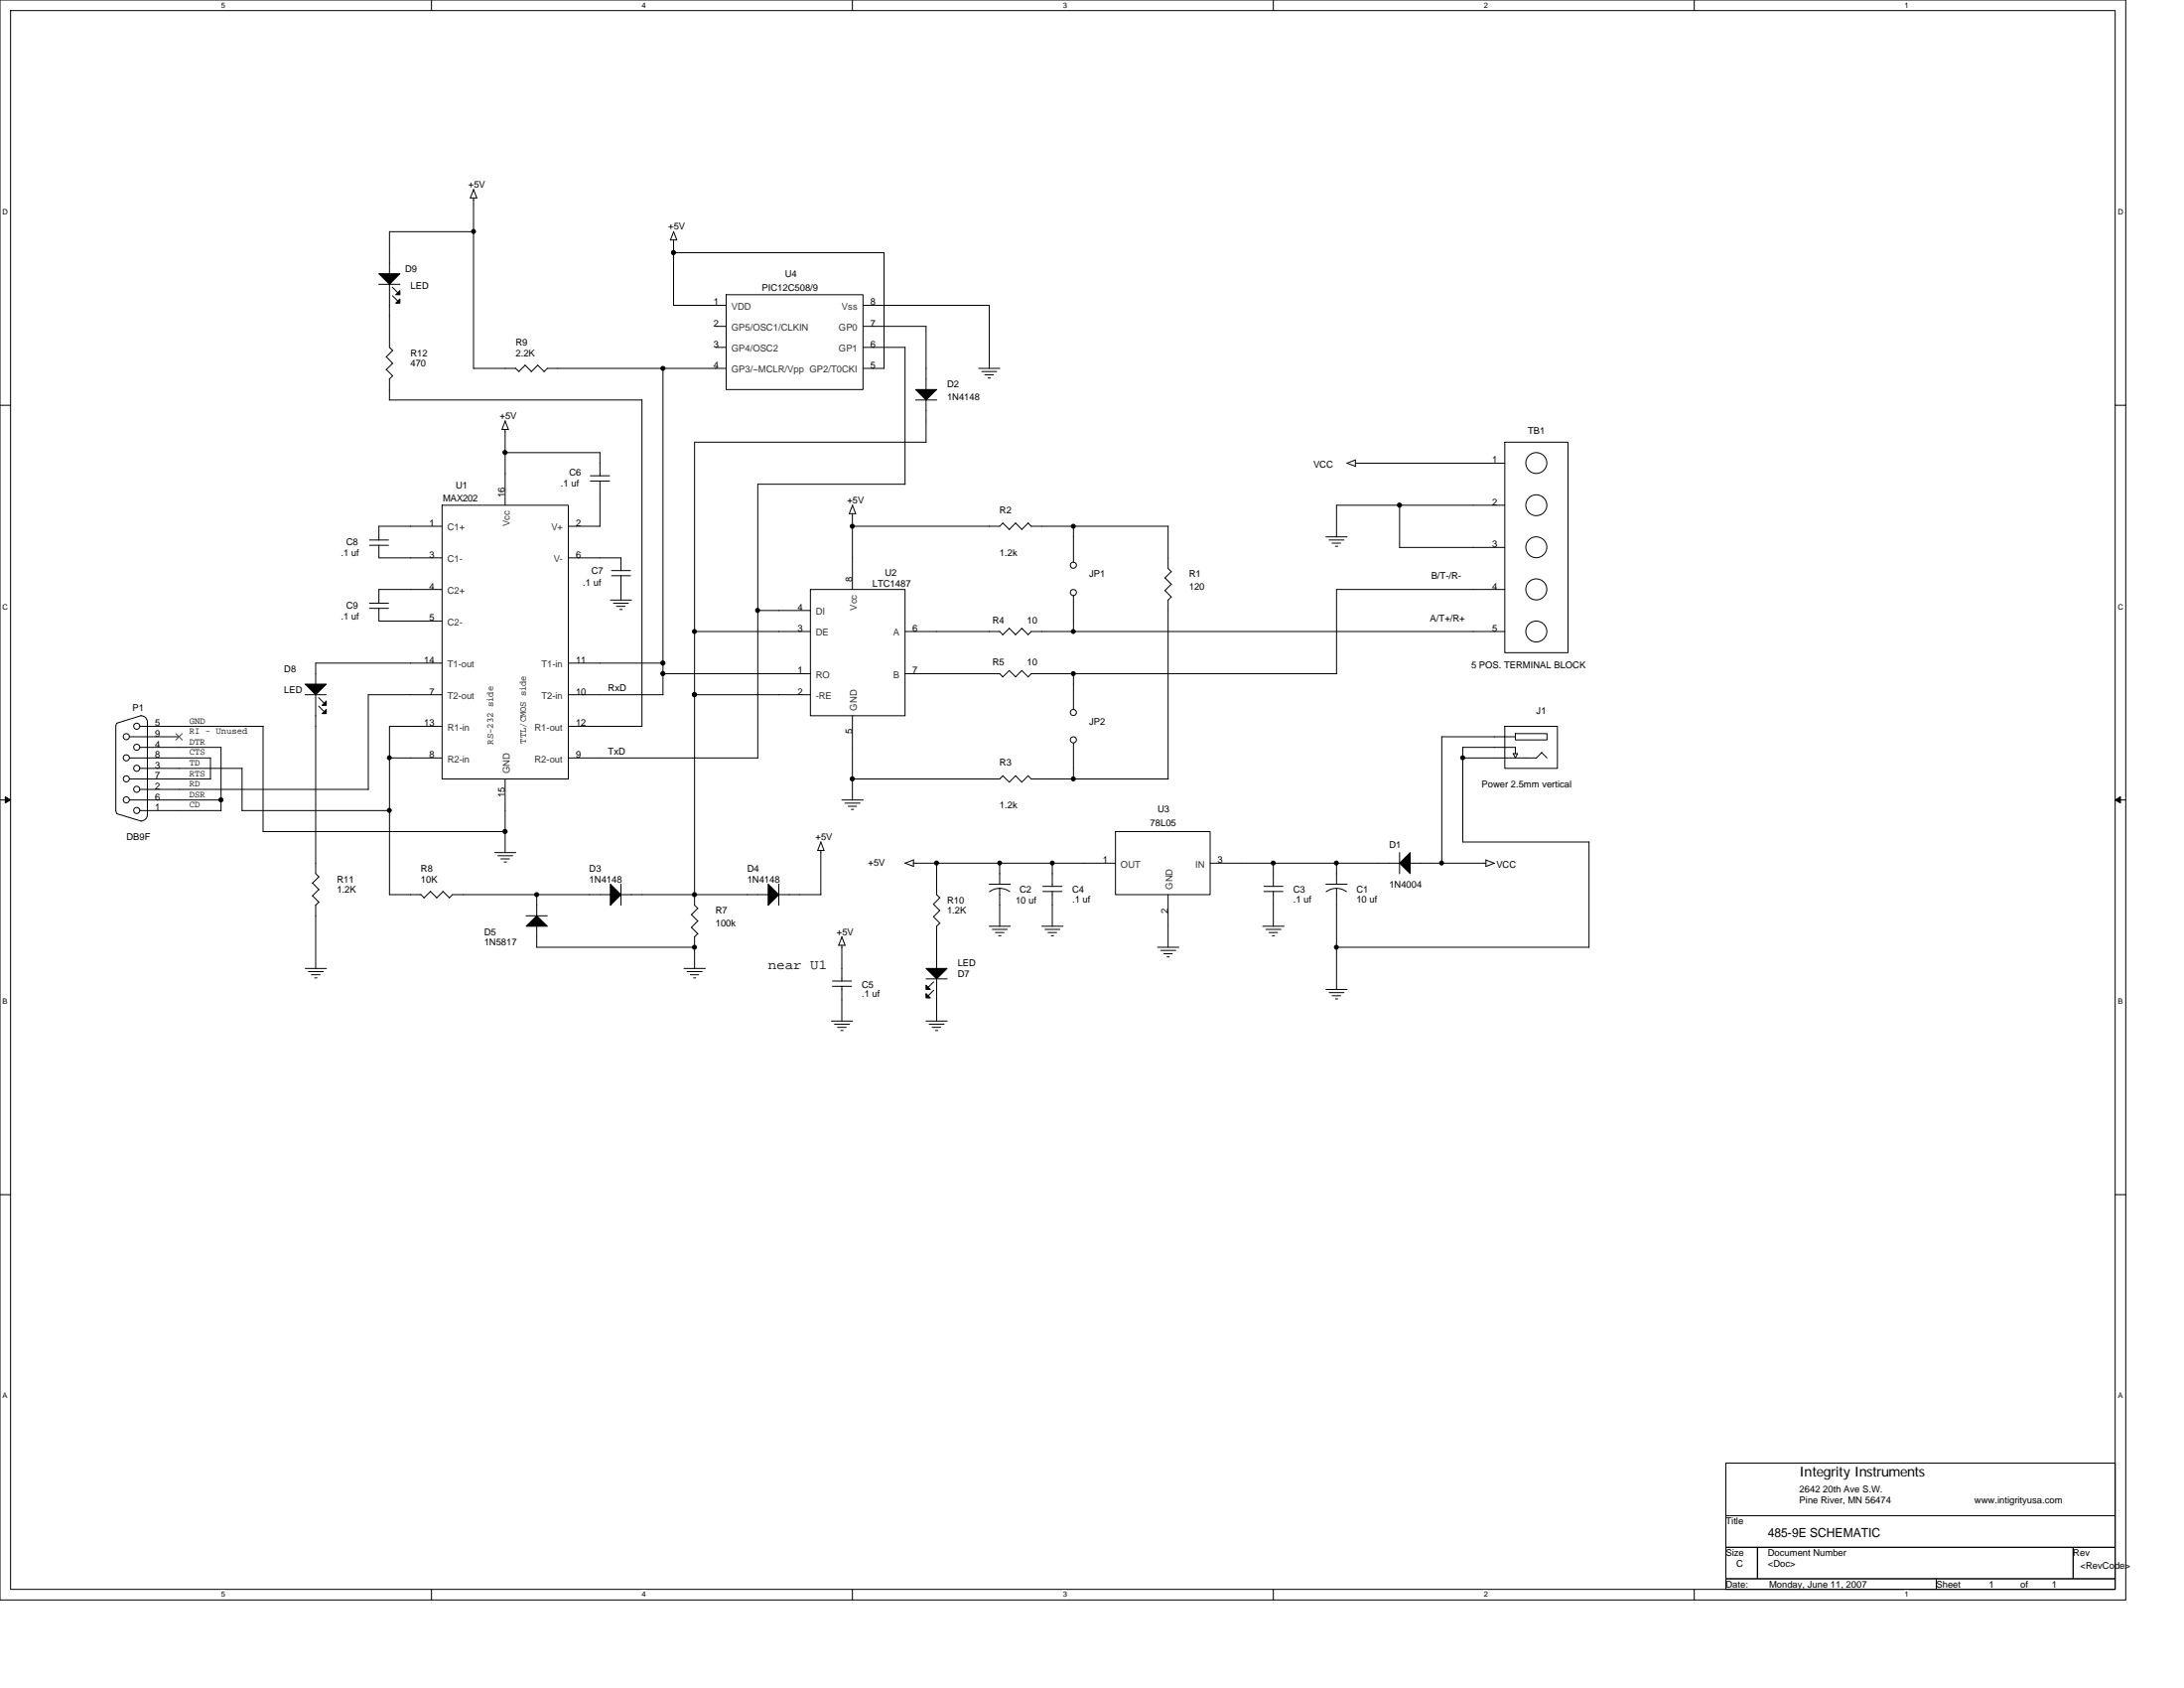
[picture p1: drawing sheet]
<svg xmlns="http://www.w3.org/2000/svg" width="279mm" height="216mm" viewBox="0 0 279 216" stroke-linecap="round" stroke-linejoin="round" font-family="sans-serif">
<path d="M0 0h271.9v204.6h-271.9zM1.4 1.4h269.2v201.9h-269.2z" fill="none" stroke="#000" stroke-width=".13"/>
<g fill="#fff">
<path d="M28.3 .1h.5v1.1h-.5z"/>
<path d="M28.3 203.4h.5v1.1h-.5z"/>
</g>
<path d="M55.2 0v1.4M55.2 203.3v1.3" fill="none" stroke="#000" stroke-width=".13"/>
<g fill="#fff">
<path d="M82.1 .1h.6v1.1h-.6z"/>
<path d="M82.1 203.4h.6v1.1h-.6z"/>
</g>
<path d="M109.1 0v1.4M109.1 203.3v1.3" fill="none" stroke="#000" stroke-width=".13"/>
<g fill="#fff">
<path d="M136 .1h.5v1.1h-.5z"/>
<path d="M136 203.4h.5v1.1h-.5z"/>
</g>
<path d="M162.9 0v1.4M162.9 203.3v1.3" fill="none" stroke="#000" stroke-width=".13"/>
<g fill="#fff">
<path d="M189.8 .1h.6v1.1h-.6z"/>
<path d="M189.8 203.4h.6v1.1h-.6z"/>
</g>
<path d="M216.7 0v1.4M216.7 203.3v1.3" fill="none" stroke="#000" stroke-width=".13"/>
<g fill="#fff">
<path d="M243.7 .1h.5v1.1h-.5z"/>
<path d="M243.7 203.4h.5v1.1h-.5z"/>
<path d="M.3 26.6h.7v1h-.7z"/>
<path d="M270.9 26.6h.7v1h-.7z"/>
<path d="M.3 77.1h.7v1h-.7z"/>
<path d="M270.9 77.1h.7v1h-.7z"/>
</g>
<path d="M0 51.8h1.4M270.6 51.8h1.3" fill="none" stroke="#000" stroke-width=".13"/>
<g fill="#fff">
<path d="M.3 127.6h.7v1h-.7z"/>
<path d="M270.9 127.6h.7v1h-.7z"/>
</g>
<path d="M0 102.3h1.4M270.6 102.3h1.3" fill="none" stroke="#000" stroke-width=".13"/>
<path d="M.7 101.9l.7 .4-.7 .4zM270.6 102.3l.7-.4v.8z" fill="#000" stroke="#000" stroke-width=".13"/>
<g fill="#fff">
<path d="M.3 178h.7v1.1h-.7z"/>
<path d="M270.9 178h.7v1.1h-.7z"/>
</g>
<g fill="none" stroke="#000" stroke-width=".13">
<path d="M48.5 36.4h2.7M49.8 36.4v8l.4 .5M50.2 36.7l.7 .7M50.2 37.8l.7 .7M60.6 24.2l.4 1.1M60.6 25.3v21.8M60.6 29.6h-10.8v5.4M60.6 24.2l-.4 1.1h.8M86.1 32.3h27M86.2 39.1h6.7M86.2 30.7v8.4M86.2 29.6l-.5 1.1h.9l-.4-1.1"/>
<path d="M92.9 37.7h17.5v12.1h-17.5zM113.1 32.3v14.8M126.6 39.1v8M126.6 39.1h-16.2M49.4 45.6l.8 .9M49.4 47.3l.8 .8M50.2 44.8l-.8 .9M50.2 46.5l-.8 .8M50.2 48.1l-.4 .4v2.7h32.3v41.7h-9.4M60.6 47.1h5.4M64.2 54.9h.8M64.6 57.9h12.2"/>
<path d="M64.6 53.8l.4 1.1M64.6 54.9v9.7M64.6 53.8l-.4 1.1M66 47.1l.4 .4M67.2 46.7l.8 .8 .8-.8M67.2 46.7l-.8 .8M68.8 46.7l.8 .8M76.8 57.9v3M84.8 47.1v41.8M91.5 41.7h1.4M91.5 44.4h1.4M92.9 47.1h-22.9l-.4 .4"/>
<path d="M110.4 44.4h5.4v17.6l-18.9-.1v35.1M113.1 47.1h-2.7M117.1 51.2h2.7M118.5 41.7v8.1M118.5 51.2v5.4M118.5 41.7h-8.1M118.5 56.6h-29.6v59.2l.4 .4M125.2 47.1h2.7M125.6 47.5h1.9M126 47.9h1.1M126.4 48.3h.3M173.4 58.8v.9l-1.1-.5"/>
<path d="M173.4 58.8l-1.1 .4M192.5 59.2h-19.1M192.5 56.6h8.1v26.9h-8.1zM47.3 77.2h2.4M47.3 77.8h2.4M47.3 69.1h2.4M47.3 69.7h2.4M48.5 77.8v1.6h8.1M48.5 69.7v1.7h8.1M56.6 67.3h-8.1v1.8M56.6 75.4h-8.1v1.8M56.6 64.6h16.1v35h-16.1z"/>
<path d="M72.7 67.3h4.1M75.5 61.5h2.5M75.5 60.9h2.5M76.8 61.5v5.8M78.1 76.8h2.7M78.2 73.6h2.5M78.2 73h2.5M78.5 77.2h1.9M78.9 77.6h1.1M79.3 78h.3M79.4 71.4v1.6M79.4 73.6v3.2"/>
<path d="M79.5 71.4h-6.8M96.9 78.1h6.8M103.7 75.4h12.1v16.1h-12.1zM108.6 65.7h.9M108.6 65.7l.5-1.1 .4 1.1M109.1 65.7v9.7M129.9 66.9l.8 .8M129.9 66.9l-.8 .8-.8-.8-.4 .4h-18.8M131.9 67.3h17.5v5.4l.5 .4M132 67.3l-.4-.4-.9 .8M137.3 67.3v4.6M137.3 76.2v4.6"/>
<path d="M149 73.9l.9 .8M149 75.5l.9 .9M149.4 76.8v22.9M149.8 73.1l-.8 .8M149.8 74.7l-.8 .8M149.8 76.3l-.4 .5M169.6 68.7h2.7M170 69.1h1.9M170.4 69.5h1.1M170.8 69.9h.3M179 64.6v5.4M179 70h13.5"/>
<path d="M192.5 64.6h-21.5v4.1M192.5 75.4h-21.5v10.8M16.6 99.6h10.3M16.6 96.9h10.3M17.9 92.9h15.8M17.9 95.6h10.4v8.1M17.9 98.3h13.1M18 91.5a.82 .82 0 0 1 .9 .8M18.1 91.5l-3.1 1-.1 .2-.1 11 .2 .3M18.9 92.4v11.8M22.9 94.2h-6.3M26.9 96.9v2.8"/>
<path d="M31 98.3v5.4M33.7 92.9v13.5h30.9M39 88.9h2.7M40.4 88.9v22.8l.4 .5M40.8 89.2l.7 .7M40.8 90.3l.7 .7M49.8 96.9h6.8M56.6 88.9h-9.5v12.1M56.6 84.8h-16.2v2.7M56.6 92.9h-6.8v21.5M64.6 99.6v9.5M84.8 86.2h18.9"/>
<path d="M84.8 88.9h-12.1M84.8 84.8h-12.1M88.9 80.8h14.8M88.9 88.9h14.8M97 96.9h-24.3M109.1 91.5v10.8M115.8 80.8h12.1M115.8 86.2h12.1M127.9 80.8l.4 .4M127.9 86.1l.4 .5M129.1 80.3l.8 .9M129.1 85.7l.8 .9"/>
<path d="M129.1 80.4l-.8 .8M129.1 85.8l-.8 .8M129.9 99.2l.8 .9M129.9 99.2l-.8 .9-.8-.9-.4 .4h-18.8M131.5 81.2l-.8-.9-.8 .9M131.5 86.6l-.8-.9-.8 .9M132 99.7l-.4-.5-.9 .8M137.3 86.2v4.5M137.3 95v4.7M149.5 99.6h-17.6M171 86.2h-39.1l-.4 .4M184.4 94.2h9.5"/>
<path d="M184.4 94.2v16.2M187.1 96.9h9.5M187.1 95.6h6.8M187.1 95.6v12.1h16.2v13.5M192.5 80.8h-60.6l-.4 .4M192.5 92.9h6.7v5.4h-6.7zM193.8 97l.3-.6h-.5l.3 .6M193.9 93.8h4v.8h-4zM193.9 95.6v.8M197.2 96.2l.7 .7M197.2 96.3l-.7 .7M14.9 104.1l3.2 .9"/>
<path d="M16.6 102.3h11.7M17.9 103.7h10.4M18.9 104.2a.81 .81 0 0 1-.9 .8M31 103.7h18.8M40 112.9l.8 .9M40.4 115.8v8.1M40.8 112.1l-.8 .9M40.8 113.8l-.8 .8 .8 .8M40.8 115.4l-.4 .4M47.1 101h-29.2M49.8 114.4h4M53.8 114.4l.5 .4"/>
<path d="M55.1 114l.8 .8M55.1 114l-.9 .9M57.5 114.8l-.8-.8-.8 .9M63.3 109.1h2.7M63.7 109.5h1.9M64.1 109.9h1.1M64.5 110.3h.3M67.3 117.1h2.7M68.7 118.4v2.8h20.2M68.7 114.4v2.7M78.1 114.4h-20.2l-.4 .5M79.4 113.1v2.7"/>
<path d="M79.4 114.4h18.9M88.5 117l.8 .8M88.5 118.6l.8 .8M88.9 119.8v4.1M89.3 116.2l-.9 .8M89.3 117.8l-.9 .8M89.3 119.4l-.5 .4M99.6 113.1v2.7M104.6 108.8h.8M105 107.7l.4 1.1M105 108.8v5.6M105 114.4h-5.4"/>
<path d="M105 107.7l-.4 1.1M107.7 102.3h2.7M107.7 119.8l.4 1.1M107.7 119.8l-.4 1.1h.8M108.1 102.7h1.9M108.5 103.1h1.1M108.9 103.5h.3M115.8 110.4l1.1 .4M116.9 110v.8M116.9 110l-1.1 .4M119.4 117.3l.8 .8-.4 .4M119.8 110.4v4l.4 .5-.8 .8 .8 .8"/>
<path d="M119.8 118.5v5.4M120.2 116.5l-.8 .8M126.6 118.5h2.7M126.6 113.1h2.7M127 118.9h1.9M127.3 119.3h1.1M127.8 119.7h.3M127.9 110.4v2.7M127.9 113.6v4.9M129.2 114a2.15 2.15 0 0 0-1.3-.4 2.08 2.08 0 0 0-1.3 .5M133.3 118.5h2.7M133.4 114h2.5"/>
<path d="M133.4 113.4h2.5M133.7 118.9h1.9M134.1 119.3h1.1M134.5 119.7h.3M134.6 110.4v3M134.6 114v4.5M142.7 110.4h-25.8M142.7 106.4h12.1v8h-12.1zM149.4 114.4v6.8M154.8 110.4h24.2M161.5 118.5h2.8M161.7 114h2.4"/>
<path d="M161.7 113.4h2.4M161.9 118.9h2M162.3 119.3h1.1M162.8 119.7h.2M162.9 110.4v3M162.9 114v4.5M169.6 113.1h2.7M171 110.4v2.7M171 113.6v13M172.3 114a2.17 2.17 0 0 0-2.6 .1M179 109.1v2.7M180.4 110.4h9.7"/>
<path d="M190.1 110v.8M190.1 110l1.1 .4M191.2 110.4l-1.1 .4M39.1 123.9h2.7M39.5 124.3h1.9M39.8 124.7h1.1M40.3 125.1h.3M87.5 123.9h2.7M87.9 124.3h1.9M88.3 124.7h1.1M88.7 125.1h.3M106.4 130.6h2.7"/>
<path d="M106.5 126.2h2.4M106.5 125.5h2.4M106.8 131h1.9M107.1 131.4h1.1M107.6 131.8h.3M107.7 126.1v4.5M107.7 120.9v4.6M118.5 125.2h2.7M118.5 130.6h2.7M118.9 131h1.9M119.3 131.4h1.1M119.4 125.6l-.7 .7"/>
<path d="M119.4 126.7l-.7 .7M119.7 131.8h.3M119.8 125.2v5.4M148.1 121.2h2.7M148.5 121.6h1.9M148.9 122h1.1M149.3 122.4h.3M169.6 126.6h2.7M170 127h1.9M170.4 127.4h1.1M170.8 127.8h.3M171 121.2h32.3"/>
<path d="M0 152.8h1.4M270.6 152.8h1.3M220.8 187.1h49.8v6.8h-49.8zM220.8 193.9h49.8v4h-49.8zM220.8 197.9h4v4h-4zM224.8 197.9h40.4v4h-40.4zM265.2 197.9h5.4v4h-5.4zM220.8 201.9h26.9v1.4h-26.9zM247.7 201.9h22.9v1.4h-22.9z"/>
<circle cx="196.5" cy="59.2" r="1.34"/>
<circle cx="137.3" cy="75.8" r=".39"/>
<circle cx="137.3" cy="72.3" r=".39"/>
<circle cx="196.5" cy="75.4" r="1.35"/>
<circle cx="196.5" cy="70" r="1.34"/>
<circle cx="196.5" cy="64.6" r="1.34"/>
<circle cx="16.2" cy="96.9" r=".39"/>
<circle cx="16.2" cy="94.2" r=".39"/>
<circle cx="16.2" cy="99.6" r=".39"/>
<circle cx="17.5" cy="98.3" r=".39"/>
<circle cx="17.5" cy="92.9" r=".39"/>
<circle cx="17.5" cy="95.6" r=".39"/>
<circle cx="137.3" cy="94.6" r=".39"/>
<circle cx="137.3" cy="91.1" r=".39"/>
<circle cx="196.5" cy="80.8" r="1.34"/>
<circle cx="16.2" cy="102.3" r=".39"/>
<circle cx="17.5" cy="101" r=".39"/>
<circle cx="17.5" cy="103.7" r=".39"/>
</g>
<g fill="#000" stroke="#000" stroke-width=".13">
<path d="M48.5 35h2.7l-1.4 1.4z" fill-rule="evenodd"/>
<path d="M51.2 37.2v.5h-.6z" fill-rule="evenodd"/>
<path d="M50.6 38.8l.6-.6v.6z" fill-rule="evenodd"/>
<path d="M117.1 49.8h2.7l-1.3 1.4z" fill-rule="evenodd"/>
<path d="M39.1 87.5h2.6l-1.3 1.4z" fill-rule="evenodd"/>
<path d="M41.7 89.7v.5h-.5z" fill-rule="evenodd"/>
<path d="M41.2 91.3l.5-.6v.6z" fill-rule="evenodd"/>
<path d="M67.3 118.5l1.4-1.4 1.3 1.4z" fill-rule="evenodd"/>
<path d="M78.1 113.1l1.3 1.3-1.3 1.4z" fill-rule="evenodd"/>
<path d="M98.3 113.1l1.3 1.3-1.3 1.4z" fill-rule="evenodd"/>
<path d="M180.4 109.1v2.6l-1.4-1.3z" fill-rule="evenodd"/>
<path d="M118.5 123.9h2.7l-1.4 1.3z" fill-rule="evenodd"/>
<path d="M118.5 126l.5 .6h-.5z" fill-rule="evenodd"/>
<path d="M118.5 127.1l.5 .5h-.5z" fill-rule="evenodd"/>
<circle cx="60.6" cy="29.6" r=".25"/>
<circle cx="86.2" cy="32.3" r=".27"/>
<circle cx="64.6" cy="57.9" r=".27"/>
<circle cx="84.8" cy="47.1" r=".26"/>
<circle cx="96.9" cy="78.1" r=".26"/>
<circle cx="109" cy="67.3" r=".26"/>
<circle cx="137.3" cy="67.3" r=".25"/>
<circle cx="179" cy="64.6" r=".27"/>
<circle cx="49.8" cy="96.9" r=".25"/>
<circle cx="84.8" cy="84.8" r=".27"/>
<circle cx="84.8" cy="86.2" r=".27"/>
<circle cx="88.8" cy="88.8" r=".27"/>
<circle cx="88.9" cy="80.8" r=".26"/>
<circle cx="109" cy="99.6" r=".27"/>
<circle cx="137.3" cy="86.2" r=".26"/>
<circle cx="137.3" cy="99.6" r=".26"/>
<circle cx="137.3" cy="80.8" r=".25"/>
<circle cx="187.1" cy="96.9" r=".26"/>
<circle cx="28.3" cy="102.3" r=".27"/>
<circle cx="49.8" cy="103.7" r=".25"/>
<circle cx="64.6" cy="106.3" r=".27"/>
<circle cx="68.7" cy="114.4" r=".26"/>
<circle cx="88.9" cy="114.4" r=".26"/>
<circle cx="119.8" cy="110.4" r=".26"/>
<circle cx="127.9" cy="110.4" r=".25"/>
<circle cx="134.6" cy="110.4" r=".25"/>
<circle cx="162.9" cy="110.4" r=".26"/>
<circle cx="171" cy="110.4" r=".25"/>
<circle cx="184.4" cy="110.4" r=".25"/>
<circle cx="88.9" cy="121.2" r=".26"/>
<circle cx="171" cy="121.2" r=".25"/>
</g>
<path d="M22.5 93.8l.8 .9M23.3 93.8l-.8 .9" fill="none" stroke="#4c4c4c" stroke-width=".13"/>
<g font-size="1.8">
<text x="98.3" y="123.9">near U1</text>
<text x="230.2" y="188.9">Integrity Instruments</text>
</g>
<text font-size="1.6" x="226.2" y="196.6">485-9E SCHEMATIC</text>
<g font-size="1.2">
<text x="59.9" y="24">+5V</text>
<text x="85.5" y="29.4">+5V</text>
<text x="51.8" y="34.8">D9</text>
<text x="100.4" y="35.4">U4</text>
<text x="52.5" y="36.9">LED</text>
<text x="91.3" y="39">1</text>
<text x="91.3" y="41.7">2</text>
<text x="97.5" y="37.2">PIC12C508/9</text>
<text x="111.4" y="39">8</text>
<text x="111.4" y="41.7">7</text>
<text x="52.5" y="45.5">R12</text>
<text x="52.5" y="46.9">470</text>
<text x="66" y="44.2">R9</text>
<text x="66" y="45.5">2.2K</text>
<text x="91.3" y="44.4">3</text>
<text x="91.3" y="47.1">4</text>
<text x="111.4" y="47.1">5</text>
<text x="111.4" y="44.4">6</text>
<text x="63.9" y="53.6">+5V</text>
<text x="121.2" y="49.6">D2</text>
<text x="121.2" y="51.2">1N4148</text>
<text x="168" y="59.8">VCC</text>
<text x="190.9" y="59.2">1</text>
<text x="195.5" y="55.5">TB1</text>
<text x="56.7" y="64.1">MAX202</text>
<text x="58.3" y="62.5">U1</text>
<text x="64.6" y="63.7" transform="rotate(-90 64.6 63.7)">16</text>
<text x="71.8" y="62.2">.1 uf</text>
<text x="72.8" y="60.9">C6</text>
<text x="108.4" y="64.4">+5V</text>
<text x="127.9" y="65.6">R2</text>
<text x="190.9" y="64.6">2</text>
<text x="43.6" y="71.1">.1 uf</text>
<text x="44.3" y="69.8">C8</text>
<text x="54.9" y="67.3">1</text>
<text x="54.9" y="71.3">3</text>
<text x="73.7" y="67.3">2</text>
<text x="73.7" y="71.3">6</text>
<text x="127.9" y="71.1">1.2k</text>
<text x="190.9" y="70">3</text>
<text x="44.3" y="77.9">C9</text>
<text x="54.9" y="75.4">4</text>
<text x="74.6" y="74.9">.1 uf</text>
<text x="75.7" y="73.4">C7</text>
<text x="109" y="74.4" transform="rotate(-90 109 74.4)">8</text>
<text x="111.6" y="75">LTC1487</text>
<text x="113.2" y="73.7">U2</text>
<text x="139.3" y="73.8">JP1</text>
<text x="152.1" y="73.8">R1</text>
<text x="152.1" y="75.4">120</text>
<text x="183.1" y="74.1">B/T-/R-</text>
<text x="190.9" y="75.4">4</text>
<text x="43.6" y="79.2">.1 uf</text>
<text x="54.9" y="79.4">5</text>
<text x="102" y="78.1">4</text>
<text x="102" y="80.8">3</text>
<text x="116.7" y="80.8">6</text>
<text x="127" y="79.7">R4</text>
<text x="131.4" y="79.7">10</text>
<text x="183" y="79.5">A/T+/R+</text>
<text x="190.9" y="80.8">5</text>
<text x="36.4" y="85.9">D8</text>
<text x="36.4" y="88.6">LED</text>
<text x="54.3" y="84.8">14</text>
<text x="54.9" y="88.8">7</text>
<text x="73.7" y="84.8">11</text>
<text x="73.7" y="88.8">10</text>
<text x="77.8" y="88.3">RxD</text>
<text x="102" y="86.1">1</text>
<text x="102" y="88.8">2</text>
<text x="116.7" y="86.1">7</text>
<text x="127" y="85.1">R5</text>
<text x="131.4" y="85.1">10</text>
<text x="188.2" y="85.5">5 POS. TERMINAL BLOCK</text>
<text x="17" y="90.9">P1</text>
<text x="19.8" y="92.9">5</text>
<text x="19.8" y="94.2">9</text>
<text x="19.8" y="95.6">4</text>
<text x="24.2" y="93.9">RI - Unused</text>
<text x="24.2" y="95.2">DTR</text>
<text x="24.2" y="92.5">GND</text>
<text x="54.3" y="92.9">13</text>
<text x="63.1" y="95.2" transform="rotate(-90 63.1 95.2)">RS-232 side</text>
<text x="67.3" y="95.1" transform="rotate(-90 67.3 95.1)">TTL/CMOS side</text>
<text x="73.7" y="92.9">12</text>
<text x="109" y="93.9" transform="rotate(-90 109 93.9)">5</text>
<text x="139.3" y="92.6">JP2</text>
<text x="196.6" y="91.3">J1</text>
<text x="19.8" y="96.9">8</text>
<text x="19.8" y="98.3">3</text>
<text x="19.8" y="99.6">7</text>
<text x="19.8" y="100.9">2</text>
<text x="24.2" y="101.9">DSR</text>
<text x="24.2" y="96.6">CTS</text>
<text x="24.2" y="99.3">RTS</text>
<text x="24.2" y="100.6">RD</text>
<text x="24.2" y="97.9">TD</text>
<text x="54.9" y="96.9">8</text>
<text x="64.6" y="102" transform="rotate(-90 64.6 102)">15</text>
<text x="73.7" y="96.9">9</text>
<text x="77.8" y="96.6">TxD</text>
<text x="127.9" y="97.9">R3</text>
<text x="189.5" y="100.7">Power 2.5mm vertical</text>
<text x="16.2" y="107.5">DB9F</text>
<text x="19.8" y="102.3">6</text>
<text x="19.8" y="103.7">1</text>
<text x="24.2" y="103.3">CD</text>
<text x="104.3" y="107.5">+5V</text>
<text x="127.9" y="103.4">1.2k</text>
<text x="147.2" y="105.7">78L05</text>
<text x="148.1" y="103.8">U3</text>
<text x="43.1" y="112.8">R11</text>
<text x="53.8" y="111.5">R8</text>
<text x="53.8" y="112.8">10K</text>
<text x="75.4" y="111.5">D3</text>
<text x="75.4" y="112.8">1N4148</text>
<text x="95.6" y="111.5">D4</text>
<text x="95.6" y="112.8">1N4148</text>
<text x="111.1" y="110.7">+5V</text>
<text x="141.1" y="110.4">1</text>
<text x="155.8" y="110.4">3</text>
<text x="177.7" y="108.4">D1</text>
<text x="177.7" y="113.5">1N4004</text>
<text x="191.4" y="111">VCC</text>
<text x="43.1" y="114.2">1.2K</text>
<text x="61.9" y="119.6">D5</text>
<text x="91.5" y="116.9">R7</text>
<text x="91.5" y="118.5">100k</text>
<text x="107" y="119.6">+5V</text>
<text x="121.2" y="115.5">R10</text>
<text x="121.2" y="116.9">1.2K</text>
<text x="129.9" y="115.5">10 uf</text>
<text x="130.5" y="114.2">C2</text>
<text x="137.2" y="114.2">C4</text>
<text x="137.2" y="115.4">.1 uf</text>
<text x="149.4" y="116.8" transform="rotate(-90 149.4 116.8)">2</text>
<text x="165.5" y="114.2">C3</text>
<text x="165.5" y="115.4">.1 uf</text>
<text x="173.5" y="114.2">C1</text>
<text x="173.5" y="115.4">10 uf</text>
<text x="61.9" y="120.9">1N5817</text>
<text x="122.5" y="125">D7</text>
<text x="122.5" y="123.6">LED</text>
<text x="110.3" y="126.3">C5</text>
<text x="110.3" y="127.5">.1 uf</text>
<text x="230.2" y="190.9">2642 20th Ave S.W.</text>
<text x="220.8" y="195">Title</text>
<text x="230.2" y="192.3">Pine River, MN 56474</text>
<text x="252.6" y="192.3">www.intigrityusa.com</text>
<text x="220.8" y="199">Size</text>
<text x="220.8" y="203">Date:</text>
<text x="222.1" y="200.3">C</text>
<text x="226.2" y="199">Document Number</text>
<text x="226.2" y="200.3">&lt;Doc&gt;</text>
<text x="226.3" y="203">Monday, June 11, 2007</text>
<text x="247.7" y="203">Sheet</text>
<text x="254.4" y="203">1</text>
<text x="258.5" y="203">of</text>
<text x="262.5" y="203">1</text>
<text x="265.2" y="199">Rev</text>
<text x="266.1" y="200.6">&lt;RevCode&gt;</text>
</g>
<g font-size="1.2" fill="#333">
<text x="93.6" y="39.6">VDD</text>
<text x="107.7" y="39.6">Vss</text>
<text x="93.6" y="42.3">GP5/OSC1/CLKIN</text>
<text x="93.6" y="45">GP4/OSC2</text>
<text x="93.6" y="47.7">GP3/~MCLR/Vpp GP2/T0CKI</text>
<text x="107.3" y="45">GP1</text>
<text x="107.3" y="42.3">GP0</text>
<text x="57.2" y="67.9">C1+</text>
<text x="57.2" y="71.9">C1-</text>
<text x="65.2" y="67.3" transform="rotate(-90 65.2 67.3)">Vcc</text>
<text x="70.5" y="67.9">V+</text>
<text x="70.8" y="71.9">V-</text>
<text x="57.2" y="75.9">C2+</text>
<text x="57.2" y="80">C2-</text>
<text x="104.4" y="78.6">DI</text>
<text x="104.4" y="81.3">DE</text>
<text x="109.6" y="78.1" transform="rotate(-90 109.6 78.1)">Vcc</text>
<text x="114.3" y="81.3">A</text>
<text x="57.2" y="85.4">T1-out</text>
<text x="57.2" y="89.4">T2-out</text>
<text x="69.3" y="85.4">T1-in</text>
<text x="69.3" y="89.4">T2-in</text>
<text x="104.4" y="86.7">RO</text>
<text x="104.4" y="89.4">-RE</text>
<text x="114.3" y="86.7">B</text>
<text x="57.2" y="93.5">R1-in</text>
<text x="68.4" y="93.5">R1-out</text>
<text x="109.6" y="90.9" transform="rotate(-90 109.6 90.9)">GND</text>
<text x="57.2" y="97.5">R2-in</text>
<text x="65.2" y="99" transform="rotate(-90 65.2 99)">GND</text>
<text x="68.4" y="97.5">R2-out</text>
<text x="143.4" y="111">OUT</text>
<text x="150" y="113.7" transform="rotate(-90 150 113.7)">GND</text>
<text x="153" y="111">IN</text>
</g>
<g font-size="1">
<text x="28.3" y="1">5</text>
<text x="82.1" y="1">4</text>
<text x="136" y="1">3</text>
<text x="189.8" y="1">2</text>
<text x="243.7" y="1">1</text>
<text x=".3" y="27.4">D</text>
<text x="270.9" y="27.4">D</text>
<text x=".3" y="77.9">C</text>
<text x="270.9" y="77.9">C</text>
<text x=".3" y="128.4">B</text>
<text x="270.9" y="128.4">B</text>
<text x=".3" y="178.9">A</text>
<text x="270.9" y="178.9">A</text>
<text x="28.3" y="204.3">5</text>
<text x="82.1" y="204.3">4</text>
<text x="136" y="204.3">3</text>
<text x="189.8" y="204.3">2</text>
<text x="243.7" y="204.3">1</text>
</g>
</svg>
